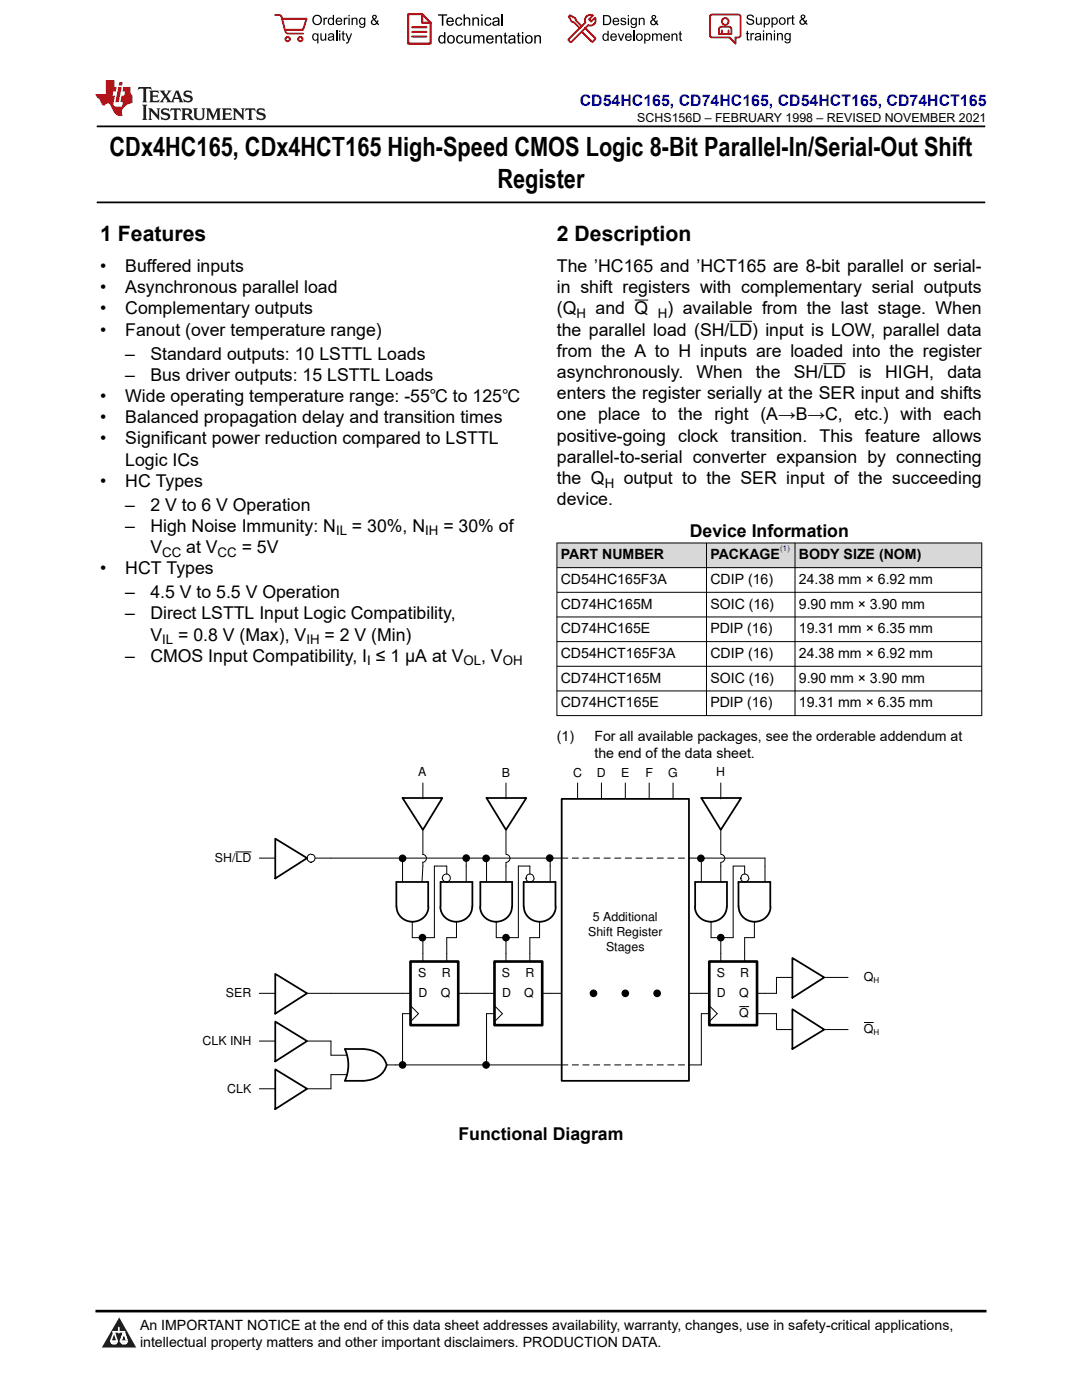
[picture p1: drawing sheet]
<svg xmlns="http://www.w3.org/2000/svg" width="216mm" height="279mm" viewBox="0 0 216 279" stroke-linecap="round" stroke-linejoin="round" font-family="sans-serif">
<path d="M19.3 25.2h177.3M19.3 40.4h177.3" fill="none" stroke="#000" stroke-width=".35"/>
<path d="M126.6 59.9h2.8M145.6 64.1h4.5M164.3 72.6h4.5" fill="none" stroke="#000" stroke-width=".2"/>
<g fill="#d8d8d8">
<path d="M111.1 108.4h84.8v4.9h-84.8z" fill-rule="evenodd"/>
<path d="M111.2 108.4h29.7v4.8h-29.7z" fill-rule="evenodd"/>
<path d="M141 108.4h17.6v4.8h-17.6z" fill-rule="evenodd"/>
<path d="M158.7 108.4h37.1v4.8h-37.1z" fill-rule="evenodd"/>
</g>
<g fill="none" stroke="#000" stroke-width=".2">
<path d="M111.1 108.4h84.9M111.1 113.3h84.9M111.1 118.2h84.9M111.1 108.3v34.6M141 108.3v34.6M158.6 108.3v34.6M195.9 108.3v34.6M111.1 123.1h84.9M111.1 128h84.9M111.1 133h84.9M111.1 137.9h84.9M84.4 156.3v3.1"/>
<path d="M101 156.3v3.1M111.1 142.8h84.9M47 170h3.2M51.8 171.3h3.1M62.9 171.3h49.2M80.3 172v4M84.3 170.5a.79 .79 0 0 1 .8 .8 .79 .79 0 0 1-.8 .8M84.4 172.1l-.2 3.9M84.4 165.6v4.8M88.3 175.2a.83 .83 0 0 0 .8 .8 .8 .8 0 0 0 .8-.8 .8 .8 0 0 0-.9-.8 .8 .8 0 0 0-.7 .9M89.1 174.4v-1.6h-2.4v14.3h-4.4v-3.1M93 171.3v4.7"/>
<path d="M97.1 172v4M101 170.5a.79 .79 0 0 1 .8 .8 .79 .79 0 0 1-.8 .8M101 165.6v4.8M101 172.1v3.9M104.9 175.2a.81 .81 0 0 0 1 .8 .81 .81 0 0 0 .6-1.1 .81 .81 0 0 0-1.3-.2l-.2 .6M105.7 174.4v-1.6h-2.3v14.3h-4.4v-3.1M109.8 171.3v4.7M51.8 198.2h3.1M61.3 198.2h20.6M84.4 187.1v4.8M91.1 184v3.1h-2v4.8M91.4 198.2h1.6"/>
<path d="M97.1 198.2h1.6M101 187.1v4.8M107.7 184v3.1h-2v4.8M108.2 198.2h1.6M51.8 207.8h3.1M51.8 217.3h3.1M61.3 207.8h4.7v2.8h3.2M69.2 214.5h-3.2v2.8h-4.7M77.2 212.5h34.9M81.9 202.3h-1.6v10.2M81.9 200.7l1.6 1.6-1.6 1.6M98.7 202.3h-1.6v10.2"/>
<path d="M98.7 200.7l1.6 1.6-1.6 1.6"/>
<circle cx="62.1" cy="171.3" r=".79"/>
</g>
<g fill="none" stroke="#000" stroke-width=".35">
<path d="M80.3 159.3h8l-3.9 6.3zM97.1 159.3h7.9l-4 6.3zM54.9 167.4l6.4 3.9-6.4 4zM54.9 194.4l6.4 3.8-6.4 4.1zM79.1 181v-5h6.3v5M79.1 181a3.2 3.2 0 0 0 3.2 3 3.2 3.2 0 0 0 3.2-3M87.9 181a3.2 3.2 0 0 0 3.1 3 3.2 3.2 0 0 0 3.2-3M87.9 181v-5h6.4v5M95.8 181a3.2 3.2 0 0 0 3.2 3 3.2 3.2 0 0 0 3.2-3M95.8 181v-5h6.4v5M104.5 181v-5h6.3v5M104.5 181a3.2 3.2 0 0 0 3.2 3 3.2 3.2 0 0 0 3.2-3"/>
<path d="M54.9 203.9l6.4 3.9-6.4 4zM54.9 213.4l6.4 3.9-6.4 4zM68.8 209.4a7.6 7.6 0 0 1 0 6.3M68.9 209.4h3.5M68.9 215.7h3.5M72.5 209.4a4.6 4.6 0 0 1 4.7 3.1 4.6 4.6 0 0 1-4.7 3.2"/>
</g>
<g fill="#000">
<circle cx="80.3" cy="171.3" r=".63"/>
<circle cx="93" cy="171.3" r=".63"/>
<circle cx="97" cy="171.3" r=".63"/>
<circle cx="109.7" cy="171.3" r=".63"/>
<circle cx="84.3" cy="187.1" r=".63"/>
<circle cx="101" cy="187.1" r=".63"/>
<circle cx="80.3" cy="212.5" r=".64"/>
<circle cx="97" cy="212.5" r=".64"/>
</g>
<g fill="none" stroke="#000" stroke-width=".25">
<circle cx="80.3" cy="171.3" r=".63"/>
<circle cx="93" cy="171.3" r=".63"/>
<circle cx="97" cy="171.3" r=".63"/>
<circle cx="109.7" cy="171.3" r=".63"/>
<circle cx="84.3" cy="187.1" r=".63"/>
<circle cx="101" cy="187.1" r=".63"/>
<circle cx="80.3" cy="212.5" r=".64"/>
<circle cx="97" cy="212.5" r=".64"/>
</g>
<path d="M81.9 191.9h9.5v12.7h-9.5zM98.7 191.9h9.5v12.7h-9.5z" fill="none" stroke="#000" stroke-width=".53"/>
<path d="M112.1 159.4h25.4v56.3h-25.4z" fill-rule="evenodd" fill="#fff"/>
<path d="M112.1 159.4h25.4v56.3h-25.4zM139.9 159.3h8l-4.1 6.3zM138.7 181a3.2 3.2 0 0 0 3.1 3 3.2 3.2 0 0 0 3.2-3M138.7 181v-5h6.4v5M147.4 181v-5h6.3v5M147.4 181a3.2 3.2 0 0 0 3.2 3 3.2 3.2 0 0 0 3.1-3M158.1 191.2l6.4 3.9-6.4 4zM158.1 201.4l6.4 4.1-6.4 3.9z" fill="none" stroke="#000" stroke-width=".35"/>
<path d="M112.1 171.3h25.4M112.1 212.5h25.4" fill="none" stroke="#000" stroke-width=".2" stroke-dasharray="1.2 .9"/>
<g fill="#000">
<circle cx="139.9" cy="171.3" r=".63"/>
<circle cx="118.4" cy="198.2" r=".63"/>
<circle cx="124.8" cy="198.2" r=".63"/>
<circle cx="131.1" cy="198.2" r=".63"/>
<circle cx="143.8" cy="187.1" r=".63"/>
</g>
<g fill="none" stroke="#000" stroke-width=".25">
<circle cx="139.9" cy="171.3" r=".63"/>
<circle cx="118.4" cy="198.2" r=".63"/>
<circle cx="124.8" cy="198.2" r=".63"/>
<circle cx="131.1" cy="198.2" r=".63"/>
<circle cx="143.8" cy="187.1" r=".63"/>
</g>
<g fill="none" stroke="#000" stroke-width=".2">
<path d="M115.2 156.3v3.1M120 156.3v3.1M124.8 156.3v3.1M129.5 156.3v3.1M134.3 156.3v3.1M143.8 156.3v3.1M137.5 171.3h15.1v4.7M139.9 172v4M143.8 170.5a.79 .79 0 0 1 .8 .8 .79 .79 0 0 1-.8 .8M143.8 165.6v4.8M143.8 172.1v3.9M147.8 175.2a.81 .81 0 0 0 1 .8 .81 .81 0 0 0 .5-1.1 .81 .81 0 0 0-1.3-.2l-.1 .6"/>
<path d="M148.6 174.4v-1.6h-2.3v14.3h-4.4v-3.1M93 198.2h4.1M109.8 198.2h2.3M137.5 198.2h4M143.8 187.1v4.8M150.5 184v3.1h-1.9v4.8M158.1 195.1h-3.2v3.1h-3.8M164.5 195.1h4.7M141.5 202.3h-1.6v10.2h-2.4M141.5 200.7l1.6 1.6-1.6 1.6M147.5 200.9h2M151.1 202.3h3.8v3.2h3.2"/>
<path d="M164.5 205.5h4.7M172.4 204.1h1.9"/>
</g>
<path d="M141.5 191.9h9.6v12.7h-9.6z" fill="none" stroke="#000" stroke-width=".53"/>
<path d="M0 0h215.9v23.8h-215.9z" fill-rule="evenodd" fill="#fff"/>
<path d="M27.7 17.4l-.2 .6 .5-.3h.6v.1v2.2l-.2 .4h1l-.2-.4v-2.2v-.1h.5l.5 .3-.1-.6zM29.8 18.1l.2 .4v1.5l-.2 .4h1.9l.1-.6a1.08 1.08 0 0 1-1.3 .2v-.7h.6l.4 .2v-.6l-.4 .2h-.6v-.6l.2-.1a1 1 0 0 1 1 .2l-.1-.5zM31.8 18.1l1 1.1-1 1.2h.9l-.2-.2 .4-.7 .5 .7-.2 .2h1.6l-.2-.2 .1-.4h1l.1 .4-.1 .2h.9l-.2-.3-.8-2h-.5l-1 2.2-.8-1.1 .9-1.1h-.8l.2 .2-.5 .7-.3-.7 .1-.2zM35.2 18.5l.4 1h-.8zM36.8 18.2a.65 .65 0 0 0-.2 .7 .65 .65 0 0 0 .6 .5l.7 .2 .1 .2a.79 .79 0 0 1-.7 .4 .79 .79 0 0 1-.7-.5l.1 .7 .2-.1a.93 .93 0 0 0 1.1 .1 .93 .93 0 0 0 .4-1 1.46 1.46 0 0 0-1.2-.6l-.1-.3a1.09 1.09 0 0 1 1.2 .2l-.2-.6-.1 .1-.6-.2zM28.4 20.9l.2 .4v2.3l-.2 .3h1l-.2-.3v-2.3l.2-.4zM29.6 21.6l.2 .4v1.6l-.2 .3h.8l-.3-.3v-1.4l1.7 1.8v-2l.2-.4h-.8l.2 .2 .1 1.1-1.2-1.3zM32.3 21.8a.65 .65 0 0 0-.2 .7 .65 .65 0 0 0 .7 .4l.6 .2 .1 .2a.79 .79 0 0 1-.7 .4 .79 .79 0 0 1-.7-.5l.1 .7 .2-.1a.93 .93 0 0 0 1.1 .1 .93 .93 0 0 0 .4-.9 1.46 1.46 0 0 0-1.2-.6l-.1-.4a1.09 1.09 0 0 1 1.2 .2l-.2-.6-.1 .1-.6-.1zM34.1 21.6l-.1 .7a.63 .63 0 0 1 .7-.4l.1 1.7-.3 .3h1l-.2-.3v-1.7a.66 .66 0 0 1 .8 .4l-.1-.7zM36.2 21.6l.2 .4v1.6l-.2 .3h.9l-.2-.2v-.7h.5l.1 .2a.79 .79 0 0 0 1.2 .6l-1-.9a.61 .61 0 0 0 .6-.6 .61 .61 0 0 0-.5-.6zM36.9 21.9h.2a.47 .47 0 0 1 .5 .1 .47 .47 0 0 1 .1 .5l-.2 .2h-.6zM38.5 21.6l.2 .2a2.27 2.27 0 0 0 .4 2 1.04 1.04 0 0 0 1.7-.7v-1.3l.2-.2h-.8l.2 .4v1.1a.6 .6 0 0 1-.6 .6 .6 .6 0 0 1-.6-.6v-1.1l.3-.4zM41.1 21.6l.2 .4v1.6l-.2 .3h.7l-.2-.3v-1.5l.9 1.9 .8-1.9v1.5l-.2 .3h1l-.3-.3v-1.6l.3-.4h-.8l-.7 1.5-.7-1.5zM44.3 21.6l.2 .4v1.6l-.2 .3h1.9l.1-.5a1.09 1.09 0 0 1-1.3 .1v-.6h.6l.4 .1v-.6l-.4 .2h-.6v-.6l.2-.1a1.01 1.01 0 0 1 1 .3l-.1-.6zM46.4 21.6l.3 .4v1.6l-.3 .3h.8l-.2-.3v-1.4l1.6 1.8v-2l.2-.4h-.7l.2 .2v1.1l-1.2-1.3zM49 21.6l-.1 .7a.63 .63 0 0 1 .8-.4v1.7l-.3 .3h1l-.2-.3v-1.7a.66 .66 0 0 1 .8 .4l-.1-.7zM51.4 21.8a.65 .65 0 0 0-.2 .7 .65 .65 0 0 0 .6 .4l.6 .2 .2 .2a.79 .79 0 0 1-.8 .4 .79 .79 0 0 1-.6-.5l.1 .7 .2-.1a.93 .93 0 0 0 1 .1 .93 .93 0 0 0 .5-.9 1.46 1.46 0 0 0-1.3-.6l-.1-.4a1.09 1.09 0 0 1 1.3 .2l-.2-.6-.2 .1-.5-.1z" fill="#231f20"/>
<path d="M21.1 16v2.8h-2.1l.1 .3 .9 1a.95 .95 0 0 0 .9 .9 .59 .59 0 0 1 .6-.4 .59 .59 0 0 1 .5 .4l.4 .8a1.59 1.59 0 0 0 2.1 1.3 1.61 1.61 0 0 1 1-2.2l1-.4-.1-1.5a1.59 1.59 0 0 1-.4-1.6h-1.4l-.2 .9h.5l-.1 .8h-.5l-.2 1v.2l.4 .1-.2 .9h-.6a.73 .73 0 0 1-1.1-.7l.3-1.5h-.5l.2-.8h.5l.2-.9h-.5v-1.4zM23.6 17.4l-.6 3h.7l.6-3zM23.8 16.4l-.1 .7h.7l.1-.7z" fill="#ed1c24"/>
<g fill="#000">
<path d="M62.3 4a1 1 0 0 1 2 0 1 1 0 0 1-2 0zM62.8 3.4a.78 .78 0 0 0-.1 1.1 .78 .78 0 0 0 1.1 .1 .78 .78 0 0 0 .1-1.1 .78 .78 0 0 0-1.1-.1z" fill-rule="evenodd"/>
<path d="M62.5 6.8l.4-.2 .4 .3v-.2h.2v2h-.2v-.7a.68 .68 0 0 1-.9-.1 .68 .68 0 0 1 0-.9zM62.6 7a.51 .51 0 0 0-.1 .6 .51 .51 0 0 0 .7 .2 .51 .51 0 0 0 .1-.7 .51 .51 0 0 0-.7-.1z" fill-rule="evenodd"/>
<path d="M64.5 3.5h.3v.3l.1-.3h.3l.1 .1-.1 .2a.32 .32 0 0 0-.3 0 .32 .32 0 0 0-.1 .4v.8h-.3z" fill-rule="evenodd"/>
<path d="M63.9 6.7h.3v.8a.36 .36 0 0 0 .3 .4 .36 .36 0 0 0 .4-.5v-.7h.2v1.4h-.2v-.2a.51 .51 0 0 1-.6 .2 .51 .51 0 0 1-.4-.5z" fill-rule="evenodd"/>
<path d="M65.6 3.7l.4-.2 .4 .2v-.7h.3v2h-.3v-.2a.7 .7 0 0 1-1-.1 .7 .7 0 0 1 .2-1zM65.8 3.8a.51 .51 0 0 0-.1 .7 .51 .51 0 0 0 .6 .2 .51 .51 0 0 0 .1-.7 .51 .51 0 0 0-.6-.2z" fill-rule="evenodd"/>
<path d="M65.6 6.8a.66 .66 0 0 1 .8-.1 .66 .66 0 0 1 .3 .8v.6h-.2l-.1-.2a.52 .52 0 0 1-.7 .2 .52 .52 0 0 1-.2-.6l.3-.2a.42 .42 0 0 0 .6-.3l-.3-.2-.3 .1-.1 .2h-.3zM65.7 7.6a.35 .35 0 0 0 .3 .4 .35 .35 0 0 0 .4-.4v-.2z" fill-rule="evenodd"/>
<path d="M67.7 6.1h.2v.3h-.2zM67.7 6.7h.2v1.4h-.2z" fill-rule="evenodd"/>
<path d="M67.1 3.7a.68 .68 0 0 1 .9-.1 .68 .68 0 0 1 .3 .7h-1.1a.42 .42 0 0 0 .3 .5 .42 .42 0 0 0 .5-.3h.3a.73 .73 0 0 1-1.1 .4 .73 .73 0 0 1-.1-1.2zM67.4 3.8l-.2 .3h.8l-.2-.4z" fill-rule="evenodd"/>
<path d="M68.6 3.5h.2v.3l.2-.3h.3l.1 .1-.1 .2a.32 .32 0 0 0-.4 0 .32 .32 0 0 0-.1 .4v.8h-.2z" fill-rule="evenodd"/>
<path d="M68.3 6.3l.3-.1v.5h.2v.1h-.2v.9l.3 .4a.36 .36 0 0 1-.4 0 .36 .36 0 0 1-.2-.4v-.9h-.1v-.1h.1z" fill-rule="evenodd"/>
<path d="M68.9 6.7h.3l.4 1.1 .4-1.1h.3l-.6 1.4a.51 .51 0 0 1-.6 .6l-.1-.3h.3l.2-.3z" fill-rule="evenodd"/>
<path d="M69.5 3h.3v.3h-.3zM69.5 3.5h.3v1.5h-.3z" fill-rule="evenodd"/>
<path d="M70.2 3.5h.2v.2a.52 .52 0 0 1 .6-.2 .52 .52 0 0 1 .3 .6v.9h-.2v-.9a.34 .34 0 0 0-.3-.4 .34 .34 0 0 0-.4 .3v1h-.2z" fill-rule="evenodd"/>
<path d="M71.8 3.7l.4-.2 .5 .2v-.2h.2v1.3a.64 .64 0 0 1-.5 .8 .64 .64 0 0 1-.7-.5h.2a.41 .41 0 0 0 .5 .2 .41 .41 0 0 0 .2-.5 .69 .69 0 0 1-.9-.1 .69 .69 0 0 1 .1-1zM72 3.8a.5 .5 0 0 0-.1 .7 .5 .5 0 0 0 .7 .1 .5 .5 0 0 0 .1-.6 .5 .5 0 0 0-.7-.2z" fill-rule="evenodd"/>
<path d="M74.4 3.1a.47 .47 0 0 1 .7 .1 .47 .47 0 0 1-.3 .7l.4 .4 .1-.3 .2 .1-.1 .4 .3 .3-.2 .2-.3-.3a.63 .63 0 0 1-1 .1 .63 .63 0 0 1 .3-1l-.3-.4zM74.5 3.4a.27 .27 0 0 0 .5 0 .27 .27 0 0 0-.5 0zM74.4 4.1a.4 .4 0 0 0 0 .6 .4 .4 0 0 0 .6-.1l-.4-.6z" fill-rule="evenodd"/>
<path d="M87.4 2.9h1.8v.2h-.7v2h-.3v-2h-.8z" fill-rule="evenodd"/>
<path d="M87.6 7.2l.5-.2 .5 .2v-.8h.3v2.3h-.3v-.2a.76 .76 0 0 1-1-.1 .76 .76 0 0 1-.1-1zM87.9 7.4a.58 .58 0 0 0-.2 .7 .58 .58 0 0 0 .8 .2 .58 .58 0 0 0 .1-.7 .58 .58 0 0 0-.7-.2z" fill-rule="evenodd"/>
<path d="M89.5 7.2a.81 .81 0 0 1 1.1 .1 .81 .81 0 0 1-.2 1.2 .81 .81 0 0 1-1.1-.2l-.1-.7zM89.6 7.4a.57 .57 0 0 0 0 .8 .57 .57 0 0 0 .8 0 .57 .57 0 0 0 0-.7 .57 .57 0 0 0-.8-.1z" fill-rule="evenodd"/>
<path d="M89.3 3.7a.77 .77 0 0 1 .9-.2 .77 .77 0 0 1 .4 .9h-1.3a.48 .48 0 0 0 .4 .5 .48 .48 0 0 0 .6-.3h.3a.83 .83 0 0 1-1.3 .4 .83 .83 0 0 1 0-1.3zM89.5 3.8l-.2 .4h1l-.3-.5z" fill-rule="evenodd"/>
<path d="M91 3.7a.7 .7 0 0 1 1.2 .3h-.2a.45 .45 0 0 0-.6-.3 .45 .45 0 0 0-.3 .6 .45 .45 0 0 0 .3 .6 .45 .45 0 0 0 .6-.4l.3 .1a.76 .76 0 0 1-1.1 .5 .76 .76 0 0 1-.3-1.1z" fill-rule="evenodd"/>
<path d="M91.2 7.2a.7 .7 0 0 1 1.2 .3l-.3 .1a.45 .45 0 0 0-.5-.4 .45 .45 0 0 0-.3 .7 .45 .45 0 0 0 .3 .6 .45 .45 0 0 0 .6-.4h.2a.76 .76 0 0 1-1 .5 .76 .76 0 0 1-.4-1.1z" fill-rule="evenodd"/>
<path d="M92.5 2.9h.3v.8a.59 .59 0 0 1 .7-.2 .59 .59 0 0 1 .3 .6v1h-.2v-1a.4 .4 0 0 0-.5-.4 .4 .4 0 0 0-.3 .5v.9h-.3z" fill-rule="evenodd"/>
<path d="M92.7 7h.2v.9a.41 .41 0 0 0 .5 .6 .41 .41 0 0 0 .3-.6v-.9h.3v1.7h-.3v-.3a.58 .58 0 0 1-.7 .3 .58 .58 0 0 1-.3-.7z" fill-rule="evenodd"/>
<path d="M94.3 3.5h.2v.2a.59 .59 0 0 1 .7-.2 .59 .59 0 0 1 .4 .6v1h-.3v-1a.41 .41 0 0 0-.4-.4 .41 .41 0 0 0-.4 .5v.9h-.2z" fill-rule="evenodd"/>
<path d="M94.4 7h.3v.3a.56 .56 0 0 1 1 0 .54 .54 0 0 1 .6-.3 .54 .54 0 0 1 .4 .5v1.2h-.3v-1.1a.34 .34 0 0 0-.3-.4 .34 .34 0 0 0-.4 .3v1.2h-.3v-1.1a.38 .38 0 0 0-.5-.3 .38 .38 0 0 0-.2 .5v.9h-.3z" fill-rule="evenodd"/>
<path d="M96 2.9h.3v.3h-.3zM96 3.5h.3v1.6h-.3z" fill-rule="evenodd"/>
<path d="M96.8 3.7a.7 .7 0 0 1 1.3 .3h-.3a.45 .45 0 0 0-.6-.3 .45 .45 0 0 0-.3 .6 .45 .45 0 0 0 .3 .6 .45 .45 0 0 0 .6-.4l.3 .1a.76 .76 0 0 1-1.1 .5 .76 .76 0 0 1-.3-1.1z" fill-rule="evenodd"/>
<path d="M97.2 7.2a.77 .77 0 0 1 .9-.1 .77 .77 0 0 1 .4 .8h-1.2a.48 .48 0 0 0 .3 .6 .48 .48 0 0 0 .6-.4l.3 .1a.83 .83 0 0 1-1.3 .3 .83 .83 0 0 1 0-1.3zM97.4 7.4l-.1 .3h.9l-.2-.4z" fill-rule="evenodd"/>
<path d="M98.8 7h.3v.3a.59 .59 0 0 1 .7-.3 .59 .59 0 0 1 .4 .7v1h-.3v-1a.41 .41 0 0 0-.5-.5 .41 .41 0 0 0-.3 .6v.9h-.3z" fill-rule="evenodd"/>
<path d="M98.4 3.7a.74 .74 0 0 1 1-.2 .74 .74 0 0 1 .3 .9v.7h-.3v-.2a.59 .59 0 0 1-.8 .3 .59 .59 0 0 1-.3-.8l1.1-.3a.42 .42 0 0 0-.4-.4 .42 .42 0 0 0-.5 .3h-.2zM98.6 4.5a.36 .36 0 0 0 .2 .5 .36 .36 0 0 0 .5-.2l.1-.5z" fill-rule="evenodd"/>
<path d="M100.7 6.6l.2-.1v.5h.3v.2h-.3v1l.1 .2h.2l.1 .3a.41 .41 0 0 1-.5-.1 .41 .41 0 0 1-.1-.4v-1h-.2v-.2h.2z" fill-rule="evenodd"/>
<path d="M101.6 7.2a.74 .74 0 0 1 .9-.2 .74 .74 0 0 1 .3 1l.1 .7h-.3v-.2a.59 .59 0 0 1-.8 .2 .59 .59 0 0 1-.3-.8l1-.3a.42 .42 0 0 0-.3-.4 .42 .42 0 0 0-.5 .3h-.3zM101.8 8.1a.36 .36 0 0 0 .1 .5 .36 .36 0 0 0 .5-.3l.2-.4z" fill-rule="evenodd"/>
<path d="M103.3 6.6l.3-.1v.5h.3v.2h-.3v1l.1 .2h.2v.3a.41 .41 0 0 1-.5-.1 .41 .41 0 0 1-.1-.4v-1h-.2v-.2h.2z" fill-rule="evenodd"/>
<path d="M104.1 6.4h.3v.3h-.3zM104.1 7h.3v1.7h-.3z" fill-rule="evenodd"/>
<path d="M105 7.2a.81 .81 0 0 1 1.1 .1 .81 .81 0 0 1-.1 1.2 .81 .81 0 0 1-1.2-.2v-.7zM105.2 7.4a.57 .57 0 0 0-.1 .8 .57 .57 0 0 0 .8 0 .57 .57 0 0 0 0-.7 .57 .57 0 0 0-.7-.1z" fill-rule="evenodd"/>
<path d="M106.6 7h.3v.3a.59 .59 0 0 1 .7-.3 .59 .59 0 0 1 .4 .7v1h-.3v-1a.41 .41 0 0 0-.5-.5 .41 .41 0 0 0-.3 .6v.9h-.3z" fill-rule="evenodd"/>
<path d="M120.3 3h.7a1 1 0 0 1 1 1 1 1 0 0 1-1 1h-.7zM120.6 3.2v1.6h.4a.77 .77 0 0 0 .7-.8 .77 .77 0 0 0-.7-.8z" fill-rule="evenodd"/>
<path d="M120.4 6.9l.4-.2 .4 .2v-.8h.3v2h-.3v-.1a.7 .7 0 0 1-.9-.2 .7 .7 0 0 1 .1-.9zM120.6 7a.51 .51 0 0 0-.1 .7 .51 .51 0 0 0 .6 .1 .51 .51 0 0 0 .1-.6 .51 .51 0 0 0-.6-.2z" fill-rule="evenodd"/>
<path d="M122 6.9a.68 .68 0 0 1 .8-.2 .68 .68 0 0 1 .3 .8h-1.1a.42 .42 0 0 0 .3 .5 .42 .42 0 0 0 .5-.3h.3a.73 .73 0 0 1-1.1 .3 .73 .73 0 0 1 0-1.1zM122.2 7l-.2 .3h.8l-.2-.4z" fill-rule="evenodd"/>
<path d="M122.4 3.7a.68 .68 0 0 1 .8-.1 .68 .68 0 0 1 .4 .8h-1.1a.42 .42 0 0 0 .3 .4 .42 .42 0 0 0 .5-.3l.3 .1a.73 .73 0 0 1-1.2 .3 .73 .73 0 0 1 0-1.2zM122.6 3.8l-.1 .3h.8l-.2-.3z" fill-rule="evenodd"/>
<path d="M123.9 3.7l.1-.1a.62 .62 0 0 1 .9 .3l-.2 .1a.29 .29 0 0 0-.3-.3 .29 .29 0 0 0-.3 .3l.1 .1a.58 .58 0 0 1 .6 .1 .58 .58 0 0 1 .1 .6 .67 .67 0 0 1-1.1-.2l.2-.1a.33 .33 0 0 0 .4 .4 .33 .33 0 0 0 .3-.4 .71 .71 0 0 1-.9-.6z" fill-rule="evenodd"/>
<path d="M123.3 6.7h.2l.4 1.2 .4-1.2h.3l-.6 1.4h-.2z" fill-rule="evenodd"/>
<path d="M125.3 3h.2v.3h-.2zM125.3 3.6h.2v1.4h-.2z" fill-rule="evenodd"/>
<path d="M124.9 6.9a.68 .68 0 0 1 .8-.2 .68 .68 0 0 1 .4 .8h-1.1a.42 .42 0 0 0 .3 .5 .42 .42 0 0 0 .5-.3h.3a.73 .73 0 0 1-1.2 .3 .73 .73 0 0 1 0-1.1zM125.1 7l-.1 .3h.8l-.2-.4z" fill-rule="evenodd"/>
<path d="M126 3.7l.4-.2 .4 .2v-.1h.3v1.2a.64 .64 0 0 1-.5 .8 .64 .64 0 0 1-.8-.5l.3 .1a.41 .41 0 0 0 .5 .2 .41 .41 0 0 0 .2-.6 .69 .69 0 0 1-.9-.1 .69 .69 0 0 1 .1-1zM126.2 3.9a.5 .5 0 0 0-.1 .6 .5 .5 0 0 0 .6 .2 .5 .5 0 0 0 .2-.7 .5 .5 0 0 0-.7-.1z" fill-rule="evenodd"/>
<path d="M126.9 7.4a.73 .73 0 0 1 1.4 0 .73 .73 0 0 1-1.4 0zM127.3 7a.5 .5 0 0 0-.1 .7 .5 .5 0 0 0 .7 0 .5 .5 0 0 0 0-.6 .5 .5 0 0 0-.6-.1z" fill-rule="evenodd"/>
<path d="M127.5 3.6h.2v.2a.52 .52 0 0 1 .6-.3 .52 .52 0 0 1 .3 .6v.9h-.2v-.9a.34 .34 0 0 0-.3-.4 .34 .34 0 0 0-.4 .3v1h-.2z" fill-rule="evenodd"/>
<path d="M128.5 6.7h.3v.2a.67 .67 0 0 1 .9 0 .67 .67 0 0 1 0 .9 .55 .55 0 0 1-.9 .2v.7h-.3zM128.9 7a.5 .5 0 0 0-.1 .7 .5 .5 0 0 0 .6 .1 .5 .5 0 0 0 .2-.6 .5 .5 0 0 0-.7-.2z" fill-rule="evenodd"/>
<path d="M130.1 6.7h.2v.2a.49 .49 0 0 1 .9 0l.4-.2a.42 .42 0 0 1 .5 .4v1h-.3v-.9a.3 .3 0 0 0-.2-.3 .3 .3 0 0 0-.4 .2v1h-.2v-.9a.33 .33 0 0 0-.5-.3 .33 .33 0 0 0-.2 .5v.7h-.2z" fill-rule="evenodd"/>
<path d="M130.1 3.1a.47 .47 0 0 1 .8 .1 .47 .47 0 0 1-.3 .7l.3 .4 .1-.2h.3l-.2 .5 .3 .3-.2 .2-.3-.3a.63 .63 0 0 1-1 .1 .63 .63 0 0 1 .3-1l-.2-.5zM130.2 3.5a.27 .27 0 0 0 .5 0 .27 .27 0 0 0-.5 0zM130.2 4.1a.4 .4 0 0 0 0 .7 .4 .4 0 0 0 .6-.2l-.5-.6z" fill-rule="evenodd"/>
<path d="M132.5 6.9a.68 .68 0 0 1 .9-.2 .68 .68 0 0 1 .3 .8h-1.1a.42 .42 0 0 0 .3 .5 .42 .42 0 0 0 .5-.3h.3a.73 .73 0 0 1-1.1 .3 .73 .73 0 0 1-.1-1.1zM132.7 7l-.1 .3h.8l-.2-.4z" fill-rule="evenodd"/>
<path d="M134 6.7h.2v.2a.52 .52 0 0 1 .6-.2 .52 .52 0 0 1 .4 .6v.8h-.3v-.8a.34 .34 0 0 0-.2-.4 .34 .34 0 0 0-.4 .2l-.1 1h-.2z" fill-rule="evenodd"/>
<path d="M135.6 6.3l.2-.1v.5h.3v.2h-.3v.8l.3 .4a.36 .36 0 0 1-.4 0 .36 .36 0 0 1-.1-.4v-.8h-.2v-.2h.2z" fill-rule="evenodd"/>
<path d="M149.2 3a.8 .8 0 0 1 1.2 .5h-.2a.44 .44 0 0 0-.5-.4 .44 .44 0 0 0-.4 .5l.2 .1a.9 .9 0 0 1 1 .8 .84 .84 0 0 1-.9 .5 .84 .84 0 0 1-.7-.7h.3a.52 .52 0 0 0 .5 .5 .52 .52 0 0 0 .5-.6l-.2-.1a.85 .85 0 0 1-1-.8z" fill-rule="evenodd"/>
<path d="M149 6.3l.3-.2v.5h.2v.2h-.2v.9l.2 .4a.36 .36 0 0 1-.4-.1 .36 .36 0 0 1-.1-.4v-.8h-.2v-.2h.2z" fill-rule="evenodd"/>
<path d="M149.7 6.6h.3v.2l.1-.2h.3l.1 .1-.1 .2a.32 .32 0 0 0-.3 0 .32 .32 0 0 0-.1 .4v.8h-.3z" fill-rule="evenodd"/>
<path d="M150.7 6.8a.66 .66 0 0 1 .9-.2 .66 .66 0 0 1 .3 .9v.6h-.2l-.1-.2a.52 .52 0 0 1-.7 .2 .52 .52 0 0 1-.2-.7l.2-.1a.42 .42 0 0 0 .7-.3l-.3-.2h-.3l-.1 .3-.3-.1zM150.9 7.5a.35 .35 0 0 0 .3 .5 .35 .35 0 0 0 .4-.4v-.3z" fill-rule="evenodd"/>
<path d="M150.8 3.5h.3v.8a.36 .36 0 0 0 .3 .5 .36 .36 0 0 0 .4-.5v-.8h.2v1.4h-.2v-.2a.51 .51 0 0 1-.6 .3 .51 .51 0 0 1-.4-.6z" fill-rule="evenodd"/>
<path d="M152.2 6.1h.3v.2h-.3zM152.2 6.6h.3v1.5h-.3z" fill-rule="evenodd"/>
<path d="M152.4 3.5h.2v.2a.67 .67 0 0 1 .9 0 .67 .67 0 0 1 .1 .9 .55 .55 0 0 1-1 .2v.7h-.2zM152.7 3.8a.5 .5 0 0 0-.1 .7 .5 .5 0 0 0 .7 .1 .5 .5 0 0 0 .1-.6 .5 .5 0 0 0-.7-.2z" fill-rule="evenodd"/>
<path d="M152.9 6.6h.2v.2a.52 .52 0 0 1 .6-.2 .52 .52 0 0 1 .3 .6v.9h-.2v-.9a.34 .34 0 0 0-.3-.4 .34 .34 0 0 0-.4 .2v1.1h-.2z" fill-rule="evenodd"/>
<path d="M153.9 3.5h.3v.2a.67 .67 0 0 1 .9 0 .67 .67 0 0 1 0 .9 .55 .55 0 0 1-.9 .2v.7h-.3zM154.3 3.8a.5 .5 0 0 0-.1 .7 .5 .5 0 0 0 .6 .1 .5 .5 0 0 0 .2-.6 .5 .5 0 0 0-.7-.2z" fill-rule="evenodd"/>
<path d="M154.4 6.1h.3v.2h-.3zM154.4 6.6h.3v1.5h-.3z" fill-rule="evenodd"/>
<path d="M155 6.6h.3v.2a.52 .52 0 0 1 .6-.2 .52 .52 0 0 1 .3 .6v.9h-.2v-.9a.34 .34 0 0 0-.3-.4 .34 .34 0 0 0-.4 .2v1.1h-.3z" fill-rule="evenodd"/>
<path d="M155.4 4.2a.75 .75 0 0 1 1.5 0 .75 .75 0 0 1-1.5 0zM155.8 3.8a.5 .5 0 0 0-.1 .7 .5 .5 0 0 0 .8 0 .5 .5 0 0 0 0-.7 .5 .5 0 0 0-.7 0z" fill-rule="evenodd"/>
<path d="M156.7 6.8l.4-.2 .5 .2v-.2h.2v1.3a.64 .64 0 0 1-.5 .7 .64 .64 0 0 1-.8-.4h.3a.41 .41 0 0 0 .5 .2 .41 .41 0 0 0 .2-.5 .69 .69 0 0 1-.9-.1 .69 .69 0 0 1 .1-1zM156.9 6.9a.5 .5 0 0 0-.1 .7 .5 .5 0 0 0 .6 .1 .5 .5 0 0 0 .2-.7 .5 .5 0 0 0-.7-.1z" fill-rule="evenodd"/>
<path d="M157.1 3.5h.2v.2l.1-.2h.3h.2l-.1 .3a.32 .32 0 0 0-.4 0 .32 .32 0 0 0-.1 .4v.7h-.2z" fill-rule="evenodd"/>
<path d="M158 3.1l.3-.1v.5h.2v.2h-.2v.8l.3 .4a.36 .36 0 0 1-.4 0 .36 .36 0 0 1-.2-.4v-.8h-.1v-.2h.1z" fill-rule="evenodd"/>
<path d="M159.9 3a.47 .47 0 0 1 .7 .1 .47 .47 0 0 1-.3 .7l.4 .5 .1-.3h.2l-.1 .5 .3 .3-.2 .2-.3-.3a.63 .63 0 0 1-1 .1 .63 .63 0 0 1 .3-1l-.3-.5zM160 3.4a.27 .27 0 0 0 .5 0 .27 .27 0 0 0-.5 0zM159.9 4.1a.4 .4 0 0 0 0 .6 .4 .4 0 0 0 .6-.2l-.4-.6z" fill-rule="evenodd"/>
</g>
<path d="M67.2 6.1v2M126.5 6.1v2" fill="none" stroke="#000" stroke-width=".25"/>
<g fill="none" stroke="#de0000" stroke-width=".37">
<path d="M54.9 3h.9a1.19 1.19 0 0 1 .6 1.2l.6 2.1a.85 .85 0 0 0 1 .4h2.5M56.3 3.7h4.9l-.7 2.2h-3.6M116.1 5.2l-1.2-1.1-.1-.5-1-.6-.3 .3 .6 1 .5 .2 1.1 1.1M116.8 5.6l1.9 2v.3l-.4 .4h-.3l-1.9-2zM116.8 5.6l.6-.6a1.07 1.07 0 0 0 1.2-.2 1.07 1.07 0 0 0 .1-1.3l-.7 .8-.5-.4 .8-.8a1.07 1.07 0 0 0-1.2 .2 1.07 1.07 0 0 0-.3 1.2l-3.3 3.3v.3l.3 .3h.2l2.1-2.1M141.7 3.1l.4-.2h5.3l.3 .2 .1 3.9-.2 .4-.8 .1v1.2l-1.3-1.2h-3.4l-.4-.2zM143.5 5.6l.5-.3 1.7 .1 .2 .5v.9h-2.4zM144 6.1v.7M145.4 6.1v.7"/>
<circle cx="57.4" cy="7.8" r=".44"/>
<circle cx="59.9" cy="7.8" r=".44"/>
<circle cx="144.7" cy="4.3" r=".67"/>
</g>
<path d="M100.2 2.9v2.2" fill="none" stroke="#000" stroke-width=".28"/>
<path d="M81.4 2.8h2.8v1.7h1.7v4.2h-4.5zM82.3 6.4h2.8M82.3 5.4h2.8M82.3 7.3h2.8M84.2 2.8l1.7 1.7" fill="none" stroke="#de0000" stroke-width=".42"/>
<path d="M0 261.4h215.9v18h-215.9z" fill-rule="evenodd" fill="#fff"/>
<path d="M23.8 262.9l3.4 6h-6.9z" fill="#231f20"/>
<path d="M22.1 267.7h1.3l-.4 .5h-.3a.55 .55 0 0 1-.6-.5z" fill-rule="evenodd" fill="#fff"/>
<path d="M22.1 267.7h1.3l-.4 .5h-.3a.55 .55 0 0 1-.6-.5z" fill="none" stroke="#231f20" stroke-width=".34"/>
<path d="M22.1 267.7h1.3l-.4 .5h-.5zM22.6 265.8h.1M22.6 265.8h2.3zM23.7 265.9h.1M23.7 264.9v1zM24 267.7h.1" fill="none" stroke="#fff" stroke-width=".34"/>
<path d="M24.7 265.8l-.7 1.9z" fill="#fff"/>
<path d="M24.7 265.8l-.7 1.9z" fill="none" stroke="#fff" stroke-width=".34"/>
<path d="M24.7 265.8l.7 1.9z" fill="#fff"/>
<path d="M24.7 265.8l.7 1.9zM25.3 267.7h.1" fill="none" stroke="#fff" stroke-width=".34"/>
<path d="M22.8 265.8l-.7 1.9z" fill="#fff"/>
<path d="M22.8 265.8l-.7 1.9z" fill="none" stroke="#fff" stroke-width=".34"/>
<path d="M22.8 265.8l.6 1.9z" fill="#fff"/>
<path d="M22.8 265.8l.6 1.9z" fill="none" stroke="#fff" stroke-width=".34"/>
<path d="M24.1 267.7h1.3a.65 .65 0 0 1-.6 .5 .65 .65 0 0 1-.7-.5z" fill-rule="evenodd" fill="#fff"/>
<path d="M24.1 267.7h1.3a.65 .65 0 0 1-.6 .5 .65 .65 0 0 1-.7-.5z" fill="none" stroke="#231f20" stroke-width=".34"/>
<path d="M24 267.7h.1M24.1 267.7h1.3l-.4 .5h-.5z" fill="none" stroke="#fff" stroke-width=".34"/>
<path d="M19 261.7h177.8" fill="none" stroke="#000" stroke-width=".53"/>
<g font-size="5.3">
<text x="21.9" y="31.2">CDx4HC165, CDx4HCT165 High-Speed CMOS Logic 8-Bit Parallel-In/Serial-Out Shift</text>
<text x="99.3" y="37.5">Register</text>
</g>
<g font-size="4.2">
<text x="20" y="48.1">1 Features</text>
<text x="111.1" y="48.1">2 Description</text>
</g>
<g font-size="3.5">
<text x="20" y="54.3">•</text>
<text x="20" y="58.5">•</text>
<text x="25" y="54.3">Buffered inputs</text>
<text x="25" y="58.5">Asynchronous parallel load</text>
<text x="111.1" y="54.3">The ’HC165 and ’HCT165 are 8-bit parallel or serial-</text>
<text x="111.1" y="58.5">in shift registers with complementary serial outputs</text>
<text x="20" y="62.8">•</text>
<text x="25" y="62.8">Complementary outputs</text>
<text x="111.1" y="62.8">(Q</text>
<text x="118.8" y="62.8">and Q</text>
<text x="133.2" y="62.8">) available from the last stage. When</text>
<text x="20" y="67">•</text>
<text x="25" y="67">Fanout (over temperature range)</text>
<text x="25" y="71.7">–</text>
<text x="30" y="71.7">Standard outputs: 10 LSTTL Loads</text>
<text x="111.1" y="71.2">from the A to H inputs are loaded into the register</text>
<text x="111.1" y="67">the parallel load (SH/LD) input is LOW, parallel data</text>
<text x="25" y="76">–</text>
<text x="30" y="76">Bus driver outputs: 15 LSTTL Loads</text>
<text x="111.1" y="75.5">asynchronously.</text>
<text x="139" y="75.5">When</text>
<text x="150.8" y="75.5">the</text>
<text x="158.4" y="75.5">SH/LD</text>
<text x="171.4" y="75.5">is</text>
<text x="176.6" y="75.5">HIGH,</text>
<text x="189" y="75.5">data</text>
<text x="20" y="80.2">•</text>
<text x="25" y="80.2">Wide operating temperature range: -55℃ to 125℃</text>
<text x="111.1" y="83.9">one place to the right (A→B→C, etc.) with each</text>
<text x="111.1" y="79.7">enters the register serially at the SER input and shifts</text>
<text x="20" y="84.4">•</text>
<text x="20" y="88.7">•</text>
<text x="25" y="84.4">Balanced propagation delay and transition times</text>
<text x="25" y="88.7">Significant power reduction compared to LSTTL</text>
<text x="111.1" y="88.2">positive-going clock transition. This feature allows</text>
<text x="25" y="92.9">Logic ICs</text>
<text x="111.1" y="92.4">parallel-to-serial converter expansion by connecting</text>
<text x="20" y="97.1">•</text>
<text x="25" y="97.1">HC Types</text>
<text x="25" y="101.9">–</text>
<text x="30" y="101.9">2 V to 6 V Operation</text>
<text x="111.1" y="100.9">device.</text>
<text x="111.1" y="96.6">the Q</text>
<text x="124.5" y="96.6">output to the SER input of the succeeding</text>
<text x="25" y="106.1">–</text>
<text x="30" y="106.1">High Noise Immunity: N</text>
<text x="70.2" y="106.1">= 30%, N</text>
<text x="88.5" y="106.1">= 30% of</text>
<text x="137.6" y="107.2">Device Information</text>
<text x="30" y="110.4">V</text>
<text x="37.2" y="110.4">at V</text>
<text x="48.2" y="110.4">= 5V</text>
<text x="20" y="114.6">•</text>
<text x="25" y="114.6">HCT Types</text>
<text x="25" y="119.4">–</text>
<text x="30" y="119.4">4.5 V to 5.5 V Operation</text>
<text x="25" y="123.6">–</text>
<text x="30" y="123.6">Direct LSTTL Input Logic Compatibility,</text>
<text x="30" y="127.8">V</text>
<text x="35.5" y="127.8">= 0.8 V (Max), V</text>
<text x="64.8" y="127.8">= 2 V (Min)</text>
<text x="25" y="132.1">–</text>
<text x="30" y="132.1">CMOS Input Compatibility, I ≤ 1 μA at V</text>
<text x="96" y="132.1">, V</text>
<text x="91.5" y="227.5">Functional Diagram</text>
</g>
<text font-size="3.2" fill="#00f" x="115.7" y="21.1">CD54HC165, CD74HC165, CD54HCT165, CD74HCT165</text>
<g font-size="2.8">
<text x="111.9" y="111.6">PART NUMBER</text>
<text x="141.7" y="111.6">PACKAGE</text>
<text x="159.4" y="111.6">BODY SIZE (NOM)</text>
<text x="111.9" y="116.6">CD54HC165F3A</text>
<text x="141.7" y="116.6">CDIP (16)</text>
<text x="159.4" y="116.6">24.38 mm × 6.92 mm</text>
<text x="111.9" y="121.5">CD74HC165M</text>
<text x="141.7" y="121.5">SOIC (16)</text>
<text x="159.4" y="121.5">9.90 mm × 3.90 mm</text>
<text x="111.9" y="126.4">CD74HC165E</text>
<text x="111.9" y="131.3">CD54HCT165F3A</text>
<text x="141.7" y="126.4">PDIP (16)</text>
<text x="141.7" y="131.3">CDIP (16)</text>
<text x="159.4" y="126.4">19.31 mm × 6.35 mm</text>
<text x="159.4" y="131.3">24.38 mm × 6.92 mm</text>
<text x="111.9" y="136.2">CD74HCT165M</text>
<text x="141.7" y="136.2">SOIC (16)</text>
<text x="159.4" y="136.2">9.90 mm × 3.90 mm</text>
<text x="111.9" y="141.2">CD74HCT165E</text>
<text x="141.7" y="141.2">PDIP (16)</text>
<text x="159.4" y="141.2">19.31 mm × 6.35 mm</text>
<text x="111.1" y="148">(1)</text>
<text x="118.6" y="148">For all available packages, see the orderable addendum at</text>
<text x="118.6" y="151.4">the end of the data sheet.</text>
<text x="27.9" y="265.5">An IMPORTANT NOTICE at the end of this data sheet addresses availability, warranty, changes, use in safety-critical applications,</text>
<text x="27.9" y="268.9">intellectual property matters and other important disclaimers. PRODUCTION DATA.</text>
</g>
<g font-size="2.6">
<text x="115" y="63.5">H</text>
<text x="131.3" y="63.5">H</text>
<text x="120.7" y="97.3">H</text>
<text x="67.1" y="106.8">IL</text>
<text x="84.8" y="106.8">IH</text>
<text x="32.4" y="111.1">CC</text>
<text x="43.4" y="111.1">CC</text>
<text x="32.4" y="128.5">IL</text>
<text x="61.1" y="128.5">IH</text>
<text x="73.3" y="132.8">I</text>
<text x="92.5" y="132.8">OL</text>
<text x="100.3" y="132.8">OH</text>
</g>
<g font-size="2.5">
<text x="127.2" y="24.3">SCHS156D – FEBRUARY 1998 – REVISED NOVEMBER 2021</text>
<text x="83.5" y="154.9">A</text>
<text x="100.1" y="155.1">B</text>
<text x="114.4" y="155.1">C</text>
<text x="119.1" y="155.1">D</text>
<text x="124" y="155.1">E</text>
<text x="128.8" y="155.1">F</text>
<text x="133.3" y="155.1">G</text>
<text x="142.9" y="154.9">H</text>
<text x="42.9" y="172">SH/LD</text>
<text x="118.3" y="183.9">5 Additional</text>
<text x="117.4" y="186.8">Shift Register</text>
<text x="120.9" y="189.8">Stages</text>
<text x="83.5" y="195">S</text>
<text x="88.2" y="195">R</text>
<text x="100.1" y="195">S</text>
<text x="104.8" y="195">R</text>
<text x="143" y="195">S</text>
<text x="147.7" y="195">R</text>
<text x="172.4" y="195.8">Q</text>
<text x="45.1" y="199">SER</text>
<text x="83.5" y="199">D</text>
<text x="87.9" y="199">Q</text>
<text x="100.2" y="199">D</text>
<text x="104.6" y="199">Q</text>
<text x="143" y="199">D</text>
<text x="147.5" y="199">Q</text>
<text x="147.5" y="203">Q</text>
<text x="40.4" y="208.5">CLK INH</text>
<text x="172.4" y="206.1">Q</text>
<text x="45.4" y="218">CLK</text>
</g>
<text font-size="1.6" fill="#00f" x="155.6" y="110">(1)</text>
<g font-size="1.6">
<text x="174.3" y="196.1">H</text>
<text x="174.3" y="206.5">H</text>
</g>
</svg>
